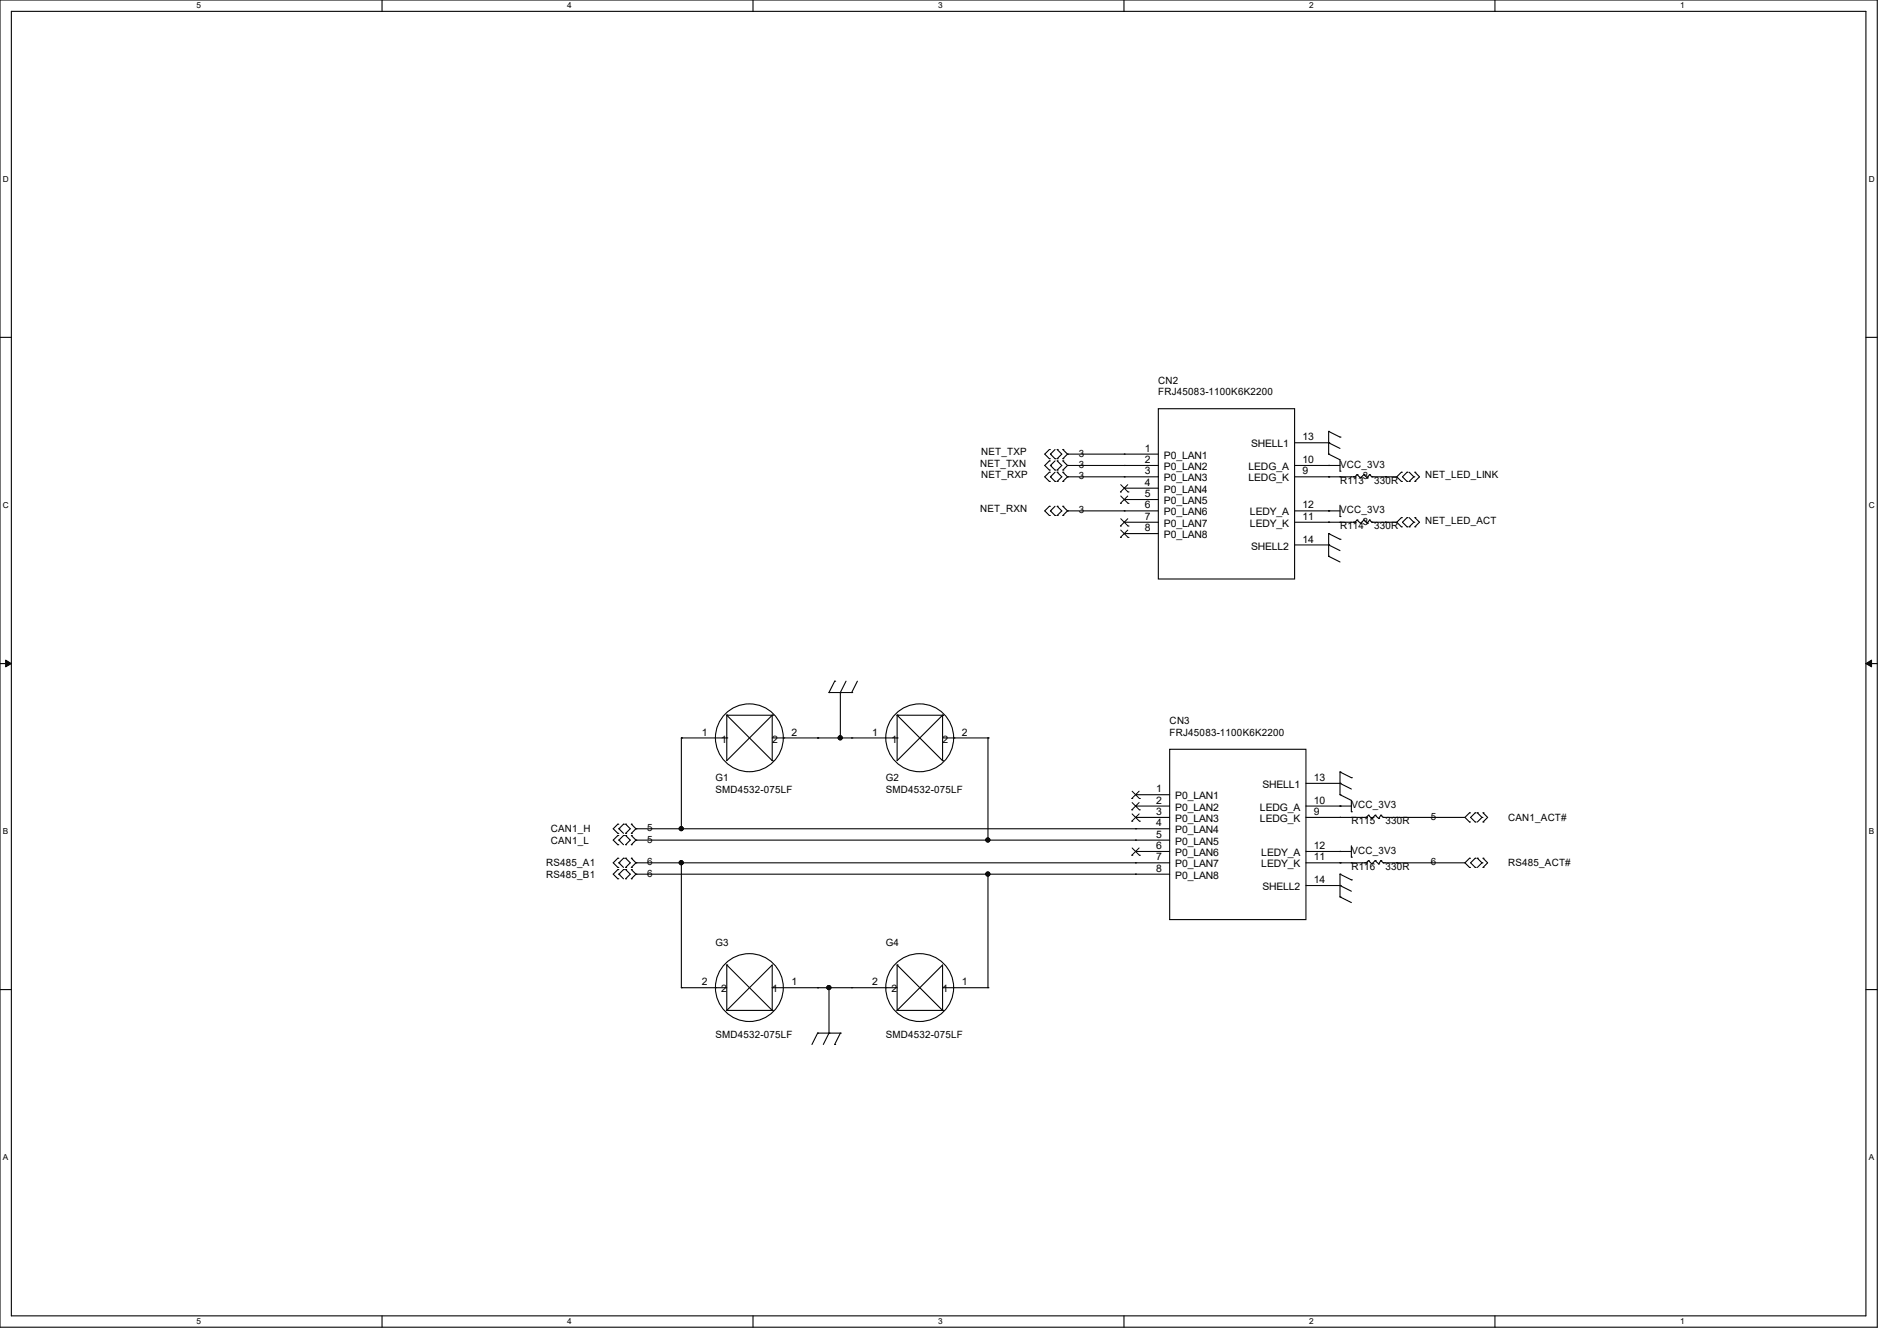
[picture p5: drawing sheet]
<svg xmlns="http://www.w3.org/2000/svg" width="297mm" height="210mm" viewBox="0 0 297 210" stroke-linecap="round" stroke-linejoin="round" font-family="sans-serif">
<path d="M0 0h293.9v207.9h-293.9zM1.8 1.8h290.3v204.3h-290.3z" fill="none" stroke="#000" stroke-width=".17"/>
<g fill="#fff">
<path d="M30.8 .2h.7v1.4h-.7z"/>
<path d="M30.8 206.2h.7v1.4h-.7z"/>
</g>
<path d="M59.8 0v1.8M59.8 206.1v1.8" fill="none" stroke="#000" stroke-width=".17"/>
<g fill="#fff">
<path d="M88.8 .2h.7v1.4h-.7z"/>
<path d="M88.8 206.2h.7v1.4h-.7z"/>
</g>
<path d="M117.9 0v1.8M117.9 206.1v1.8" fill="none" stroke="#000" stroke-width=".17"/>
<g fill="#fff">
<path d="M146.9 .2h.7v1.4h-.7z"/>
<path d="M146.9 206.2h.7v1.4h-.7z"/>
</g>
<path d="M176 0v1.8M176 206.1v1.8" fill="none" stroke="#000" stroke-width=".17"/>
<g fill="#fff">
<path d="M205 .2h.7v1.4h-.7z"/>
<path d="M205 206.2h.7v1.4h-.7z"/>
</g>
<path d="M234.1 0v1.8M234.1 206.1v1.8" fill="none" stroke="#000" stroke-width=".17"/>
<g fill="#fff">
<path d="M263.1 .2h.6v1.4h-.6z"/>
<path d="M263.1 206.2h.6v1.4h-.6z"/>
<path d="M.5 27.3h.9v1.4h-.9z"/>
<path d="M292.6 27.3h.9v1.4h-.9z"/>
<path d="M.5 78.4h.9v1.4h-.9z"/>
<path d="M292.6 78.4h.9v1.4h-.9z"/>
</g>
<path d="M0 52.8h1.8M292.1 52.8h1.8" fill="none" stroke="#000" stroke-width=".17"/>
<g fill="#fff">
<path d="M.5 129.5h.8v1.4h-.8z"/>
<path d="M292.6 129.5h.8v1.4h-.8z"/>
</g>
<path d="M0 103.9h1.8M292.1 103.9h1.8" fill="none" stroke="#000" stroke-width=".17"/>
<path d="M.9 103.4l.9 .5-.9 .5zM292.1 103.9l.9-.5v1z" fill="#000" stroke="#000" stroke-width=".16"/>
<g fill="#fff">
<path d="M.5 180.5h.8v1.4h-.8z"/>
<path d="M292.6 180.5h.8v1.4h-.8z"/>
</g>
<g fill="none" stroke="#000" stroke-width=".17">
<path d="M164.3 74h.1M164.3 75.4h.1M164.3 79.3h.1M164.3 70.4h.1M164.3 71.8h.1M164.3 72.2h.1M164.3 73.6h.1M164.3 70.4l-.7 .7 .7 .7M164.3 74l-.7 .7 .7 .7M164.3 79.3l-.7 .7 .7 .7M164.3 72.2l-.7 .7 .7 .7M164.5 74.7h.1"/>
<path d="M164.5 71.1h.1M164.5 72.9h.1M164.5 72.9l.7 .7M164.5 74.7l.7 .7M164.5 71.1l.7 .7M165.2 75.4h.1M165.2 71.8h.1M165.2 73.6h.1M165.2 74l-.7 .7M165.2 79.3l-.7 .7M165.2 72.2l-.7 .7M165.2 70.4l-.7 .7"/>
<path d="M165.5 75.4h.1M165.5 74h.1M165.5 79.3h.1M165.5 71.8h.1M165.5 70.4h.1M165.5 73.6h.1M165.5 72.2h.1M165.5 74l.7 .7-.7 .7M165.5 72.2l.7 .7-.7 .7M165.5 79.3l.7 .7-.7 .7M165.5 70.4l.7 .7-.7 .7M166.4 75.4h.1"/>
<path d="M166.4 74h.1M166.4 79.3h.1M166.4 71.8h.1M166.4 70.4h.1M166.4 73.6h.1M166.4 72.2h.1M166.4 74l.7 .7M166.4 79.3l.7 .7M166.4 70.4l.7 .7M166.4 72.2l.7 .7M167.1 71.1h.1M167.1 72.9h.1"/>
<path d="M167.1 74.7h.1M167.1 74.7h14.3M167.1 71.1h14.3M167.1 72.9h14.3M167.1 74.7l-.7 .7M167.1 71.1l-.7 .7M167.1 72.9l-.7 .7M176 71.1h.1M176 76.5h.1M176 78.2h.1M176 74.7h.1M176 72.9h.1"/>
<path d="M176 76.5h5.4M176 78.2h5.4M181.4 64h21.3v26.7h-21.3zM202.7 74.7h9.4M202.7 72.9h7.1M202.7 69.3h5.3M208 74.7h.1M208 72.9h.1M208 71.1h.1M208 67.6h.1M208 69.3h.1M208 71.1l1.8 .9v1.8"/>
<path d="M208 67.6v3.5M208 67.6l1.8 .9M208 69.3l1.8 .9M209.8 73.8h.1M209.8 68.5h.1M209.8 74.7h.1M209.8 79.1v1.8M211.9 74.7h.1M212.1 74.7h.1M212.5 74.3h.1M212.5 74.3l.5 .5M212.5 74.3l-.4 .4"/>
<path d="M213 74.8h.1M213.5 74.3h.1M213.5 74.3l.6 .5M213.5 74.3l-.5 .5M214.1 74.8h.1M214.4 74.3h.1M214.4 74.3l.4 .4M214.4 74.3l-.3 .5M214.8 74.7h.1M214.8 74.7h3.9M216.9 74.7h.1M218.7 74.7l.7 .7"/>
<path d="M219.4 75.4h.1M219.4 74h.1M219.4 74l-.7 .7M220.3 75.4h.1M220.3 74h.1M220.3 74l-.7 .7 .7 .7M220.6 75.4h.1M220.6 74l.8 .7M221.4 74.7h.1M221.4 74.7l-.8 .7M221.5 74h.1M221.5 75.4h.1"/>
<path d="M221.5 74l.7 .7-.7 .7M164.3 80.7h.1M164.5 80h.1M164.5 80l.7 .7M165.2 80.7h.1M165.5 80.7h.1M166.4 80.7h.1M167.1 80h.1M167.1 80h14.3M167.1 80l-.7 .7M176 81.8h.1M176 83.6h.1"/>
<path d="M176 80h.1M176 81.8h5.4M176 83.6h5.4M202.7 81.8h9.4M202.7 80h7.1M202.7 85.3h5.3M208 81.8h.1M208 80h.1M208 87.1h.1M208 83.6h.1M208 85.3h.1M208 87.1l1.8 .9"/>
<path d="M208 83.6v3.5M208 83.6l1.8 .9M208 85.3l1.8 .9M209.8 80.9h.1M209.8 84.5h.1M209.8 81.8h.1M211.9 81.8h.1M212.1 81.8h.1M212.5 81.4h.1M212.5 81.4l.5 .6M212.5 81.4l-.4 .4M213 82h.1"/>
<path d="M213.5 81.4h.1M213.5 81.4l.6 .6M213.5 81.4l-.5 .6M214.1 82h.1M214.4 81.4h.1M214.4 81.4l.4 .4M214.4 81.4l-.3 .6M214.8 81.8h.1M214.8 81.8h3.9M216.9 81.8h.1M218.7 81.8l.7 .7M219.4 82.5h.1"/>
<path d="M219.4 81.1h.1M219.4 81.1l-.7 .7M220.3 82.5h.1M220.3 81.1h.1M220.3 81.1l-.7 .7 .7 .7M220.6 82.5h.1M220.6 81.1l.8 .7M221.4 81.8h.1M221.4 81.8l-.8 .7M221.5 81.1h.1M221.5 82.5h.1M221.5 81.1l.7 .7-.7 .7"/>
<path d="M106.7 115.6h.1M106.7 115.6v14.2M106.7 115.6h7.1M113.8 112h.1M113.8 115.6h.1M113.8 112v7.1l7.1-7.1M113.8 112l7.1 7.1M113.8 112h7.1M120.9 112h.1M120.9 119.1h.1M120.9 115.6h19.6M120.9 112v7.1"/>
<path d="M122.7 115.6h.1M128 115.6h.1M129.8 108.5h.1M129.8 108.5h3.5M130.7 106.7h.1M130.7 106.7l-.9 1.8M131.6 108.5h.1M131.6 115.6h.1M131.6 108.5v7.1M132.5 106.7l-.9 1.8M133.3 108.5h.1M133.3 115.6h.1"/>
<path d="M134.2 106.7l-.9 1.8M140.5 112h.1M140.5 115.6h.1M140.5 112v7.1l7.1-7.1M140.5 112h7.1M140.5 112l7.1 7.1M147.6 112h.1M147.6 119.1h.1M147.6 115.6h7.1M147.6 112v7.1M149.4 115.6h.1M154.7 115.6h.1"/>
<path d="M154.7 115.6v16M183.1 117.3h21.4v26.7h-21.4zM96.7 130.5h.1M96.7 129.1h.1M96.7 132.3h.1M96.7 130.9h.1M96.7 135.8h.1M96.7 134.4h.1M96.7 137.6h.1M96.7 136.2h.1M96.7 129.1l-.7 .7 .7 .7M96.7 134.4l-.7 .7 .7 .7"/>
<path d="M96.7 130.9l-.7 .7 .7 .7M96.7 136.2l-.7 .7 .7 .7M96.9 129.8h.1M96.9 131.6h.1M96.9 135.1h.1M96.9 136.9h.1M96.9 129.8l.7 .7M96.9 131.6l.7 .7M96.9 135.1l.7 .7M96.9 136.9l.7 .7M97.6 129.1h.1M97.6 130.9h.1"/>
<path d="M97.6 134.4h.1M97.6 136.2h.1M97.6 130.9l-.7 .7M97.6 129.1l-.7 .7M97.6 136.2l-.7 .7M97.6 134.4l-.7 .7M98 129.1h.1M98 130.5h.1M98 130.9h.1M98 132.3h.1M98 134.4h.1M98 135.8h.1"/>
<path d="M98 136.2h.1M98 137.6h.1M98 136.2l.7 .7-.7 .7M98 129.1l.7 .7-.7 .7M98 130.9l.7 .7-.7 .7M98 134.4l.7 .7-.7 .7M98.8 129.1h.1M98.8 130.5h.1M98.8 130.9h.1M98.8 132.3h.1M98.8 134.4h.1M98.8 135.8h.1"/>
<path d="M98.8 136.2h.1M98.8 137.6h.1M98.8 129.1l.8 .7M98.8 130.9l.8 .7M98.8 134.4l.8 .7M98.8 136.2l.8 .7M99.6 135.1h.1M99.6 136.9h.1M99.6 129.8h.1M99.6 131.6h.1M99.6 135.1h83.5M99.6 136.9h83.5"/>
<path d="M99.6 129.8h83.5M99.6 131.6h83.5M99.6 135.1l-.8 .7M99.6 136.9l-.8 .7M99.6 129.8l-.8 .7M99.6 131.6l-.8 .7M106.7 129.8h.1M106.7 135.1h.1M106.7 135.1v19.6M154.7 131.6h.1M154.7 136.9h.1M154.7 136.9v17.8"/>
<path d="M177.8 124.5h.1M177.8 129.8h.1M177.8 131.6h.1M177.8 135.1h.1M177.8 136.9h.1M177.8 128h.1M177.8 133.3h.1M177.8 126.2h.1M177.8 128h5.3M177.8 126.2h5.3M177.8 133.3h5.3M177.8 124.5h5.3"/>
<path d="M204.5 135.1h9.4M204.5 128h9.4M204.5 126.2h7.1M204.5 133.3h7.1M204.5 122.7h5.3M204.5 138.7h5.3M209.8 128h.1M209.8 135.1h.1M209.8 126.2h.1M209.8 133.3h.1M209.8 136.9h.1M209.8 138.7h.1"/>
<path d="M209.8 124.5h.1M209.8 120.9h.1M209.8 122.7h.1M209.8 120.9v3.6M209.8 136.9v3.6M209.8 124.5l1.8 .8v1.8M209.8 136.9l1.8 .9M209.8 138.7l1.8 .9M209.8 120.9l1.8 .9M209.8 122.7l1.8 .9M211.6 127.1h.1M211.6 134.2h.1"/>
<path d="M211.6 137.8h.1M211.6 121.8h.1M211.6 128h.1M211.6 135.1h.1M211.6 132.5v1.7M213.7 128h.1M213.7 135.1h.1M213.9 128h.1M213.9 135.1h.1M214.2 127.7h.1M214.2 134.8h.1M214.2 127.7l.6 .5"/>
<path d="M214.2 127.7l-.3 .3M214.2 134.8l.6 .5M214.2 134.8l-.3 .3M214.8 128.2h.1M214.8 135.3h.1M215.3 127.7h.1M215.3 134.8h.1M215.3 127.7l.6 .5M215.3 127.7l-.5 .5M215.3 134.8l.6 .5M215.3 134.8l-.5 .5M215.9 128.2h.1"/>
<path d="M215.9 135.3h.1M216.2 127.7h.1M216.2 134.8h.1M216.2 127.7l.4 .3M216.2 127.7l-.3 .5M216.2 134.8l.4 .3M216.2 134.8l-.3 .5M216.6 128h.1M216.6 135.1h.1M216.6 135.1h12.8M216.6 128h12.8M218.7 135.1h.1"/>
<path d="M218.7 128h.1M229.4 128l.7 .7M229.4 135.1l.7 .7M230.1 127.3h.1M230.1 128.7h.1M230.1 134.4h.1M230.1 135.8h.1M230.1 127.3l-.7 .7M230.1 134.4l-.7 .7M231 127.3h.1M231 128.7h.1M231 134.4h.1"/>
<path d="M231 135.8h.1M231 127.3l-.7 .7 .7 .7M231 134.4l-.7 .7 .7 .7M231.3 127.3h.1M231.3 134.4h.1M231.3 127.3l.7 .7M231.3 134.4l.7 .7M232 128h.1M232 135.1h.1M232 128l-.7 .7M232 135.1l-.7 .7M232.2 128.7h.1"/>
<path d="M232.2 127.3h.1M232.2 135.8h.1M232.2 134.4h.1M232.2 127.3l.7 .7-.7 .7M232.2 134.4l.7 .7-.7 .7M0 155h1.8M106.7 154.7h.1M106.7 154.7h7.1M112 154.7h.1M113.8 158.2h.1M113.8 151.1h.1M113.8 158.2h7.1"/>
<path d="M113.8 151.1v7.1M113.8 158.2l7.1-7.1v7.1M113.8 151.1l7.1 7.1M120.9 158.2h.1M120.9 154.7h.1M120.9 154.7h19.6M128 154.7h.1M129.8 154.7h.1M129.8 154.7v7.1M133.3 154.7h.1M138.7 154.7h.1M140.5 158.2h.1"/>
<path d="M140.5 151.1h.1M140.5 158.2l7.1-7.1v7.1M140.5 151.1v7.1M140.5 151.1l7.1 7.1M140.5 158.2h7.1M147.6 158.2h.1M147.6 154.7h.1M147.6 154.7h7.1M154.7 154.7h.1M209.8 140.5h.1M209.8 140.5l1.8 .9M292.1 155h1.8"/>
<path d="M128 161.8h.1M128 161.8l-.9 1.8M128 161.8h3.6M129.8 161.8h.1M129.8 161.8l-.9 1.8M130.7 163.6h.1M131.6 161.8h.1M131.6 161.8l-.9 1.8"/>
<circle cx="117.3" cy="115.5" r="5.3"/>
<circle cx="144" cy="115.5" r="5.3"/>
<circle cx="117.3" cy="154.7" r="5.3"/>
<circle cx="144" cy="154.7" r="5.3"/>
</g>
<g fill="#000" stroke="#000" stroke-width=".17">
<circle cx="131.6" cy="115.5" r=".32"/>
<circle cx="106.7" cy="135.1" r=".32"/>
<circle cx="106.7" cy="129.8" r=".32"/>
<circle cx="154.7" cy="136.9" r=".32"/>
<circle cx="154.7" cy="131.6" r=".32"/>
<circle cx="129.8" cy="154.7" r=".32"/>
</g>
<g fill="none" stroke="#000" stroke-width=".16">
<path d="M175.4 77h.1M175.4 78.8h.1M175.5 75.9l1.1 1.1M175.5 77.7l1.1 1.1M176.6 75.9l-1.2 1.1M176.6 77.7l-1.2 1.1M176.6 77h.1M176.6 78.8h.1M175.4 82.4h.1M175.4 84.2h.1M175.5 81.2l1.1 1.2M175.5 83l1.1 1.2"/>
<path d="M176.6 81.2l-1.2 1.2M176.6 83l-1.2 1.2M176.6 82.4h.1M176.6 84.2h.1M177.2 125.1h.1M177.2 128.6h.1M177.2 133.9h.1M177.2 126.8h.1M177.2 123.9l1.2 1.2M177.2 127.5l1.2 1.1M177.2 132.8l1.2 1.1M177.2 125.7l1.2 1.1"/>
<path d="M178.4 123.9l-1.2 1.2M178.4 127.5l-1.2 1.1M178.4 132.8l-1.2 1.1M178.4 125.7l-1.2 1.1M178.4 125.1h.1M178.4 128.6h.1M178.4 133.9h.1M178.4 126.8h.1"/>
</g>
<g font-size="1.6">
<text x="181.4" y="61.9">FRJ45083-1100K6K2200</text>
<text x="181.4" y="60.1">CN2</text>
<text x="153.6" y="71.3">NET_TXP</text>
<text x="168.9" y="71.5">3</text>
<text x="179.2" y="70.7">1</text>
<text x="182.2" y="71.8">P0_LAN1</text>
<text x="195.9" y="70.1">SHELL1</text>
<text x="203.9" y="69">13</text>
<text x="153.5" y="73.1">NET_TXN</text>
<text x="153.6" y="74.9">NET_RXP</text>
<text x="168.9" y="75.1">3</text>
<text x="168.9" y="73.3">3</text>
<text x="179.2" y="76.1">4</text>
<text x="179.2" y="77.9">5</text>
<text x="179.2" y="74.3">3</text>
<text x="179.2" y="72.5">2</text>
<text x="182.2" y="77.2">P0_LAN4</text>
<text x="182.2" y="75.4">P0_LAN3</text>
<text x="182.2" y="73.6">P0_LAN2</text>
<text x="195.5" y="73.6">LEDG_A</text>
<text x="195.5" y="75.4">LEDG_K</text>
<text x="203.9" y="72.5">10</text>
<text x="203.9" y="74.3">9</text>
<text x="209.8" y="73.3">VCC_3V3</text>
<text x="209.8" y="75.8">R113</text>
<text x="213.4" y="75.1">3</text>
<text x="215.1" y="75.8">330R</text>
<text x="223.1" y="74.9">NET_LED_LINK</text>
<text x="153.5" y="80.2">NET_RXN</text>
<text x="168.9" y="80.4">3</text>
<text x="179.2" y="81.4">7</text>
<text x="179.2" y="83.2">8</text>
<text x="179.2" y="79.6">6</text>
<text x="182.2" y="79">P0_LAN5</text>
<text x="182.2" y="82.5">P0_LAN7</text>
<text x="182.2" y="80.7">P0_LAN6</text>
<text x="195.7" y="82.5">LEDY_K</text>
<text x="195.7" y="80.7">LEDY_A</text>
<text x="203.9" y="81.4">11</text>
<text x="203.9" y="79.6">12</text>
<text x="209.8" y="80.4">VCC_3V3</text>
<text x="209.8" y="82.9">R114</text>
<text x="213.4" y="82.2">3</text>
<text x="215.1" y="82.9">330R</text>
<text x="223.1" y="82">NET_LED_ACT</text>
<text x="182.2" y="84.3">P0_LAN8</text>
<text x="195.9" y="86.1">SHELL2</text>
<text x="203.9" y="85">14</text>
<text x="183.1" y="113.5">CN3</text>
<text x="109.9" y="115.2">1</text>
<text x="112.9" y="116.3">1</text>
<text x="120.9" y="116.3">2</text>
<text x="123.9" y="115.2">2</text>
<text x="136.6" y="115.2">1</text>
<text x="139.6" y="116.3">1</text>
<text x="147.6" y="116.3">2</text>
<text x="150.6" y="115.2">2</text>
<text x="183.1" y="115.2">FRJ45083-1100K6K2200</text>
<text x="112" y="122.3">G1</text>
<text x="112" y="124.1">SMD4532-075LF</text>
<text x="138.7" y="122.3">G2</text>
<text x="138.7" y="124.1">SMD4532-075LF</text>
<text x="181" y="124.1">1</text>
<text x="181" y="125.9">2</text>
<text x="184" y="125.2">P0_LAN1</text>
<text x="197.7" y="123.4">SHELL1</text>
<text x="205.7" y="122.3">13</text>
<text x="205.7" y="125.9">10</text>
<text x="86.2" y="130.3">CAN1_H</text>
<text x="101.3" y="130.2">5</text>
<text x="101.3" y="131.9">5</text>
<text x="181" y="129.4">4</text>
<text x="181" y="131.2">5</text>
<text x="181" y="127.6">3</text>
<text x="184" y="130.5">P0_LAN4</text>
<text x="184" y="128.7">P0_LAN3</text>
<text x="184" y="127">P0_LAN2</text>
<text x="197.3" y="127">LEDG_A</text>
<text x="197.3" y="128.7">LEDG_K</text>
<text x="205.7" y="127.6">9</text>
<text x="211.6" y="126.6">VCC_3V3</text>
<text x="211.6" y="129.1">R115</text>
<text x="216.9" y="129.1">330R</text>
<text x="224" y="128.4">5</text>
<text x="236.1" y="128.6">CAN1_ACT#</text>
<text x="85.5" y="135.7">RS485_A1</text>
<text x="85.5" y="137.5">RS485_B1</text>
<text x="86.2" y="132.1">CAN1_L</text>
<text x="101.3" y="135.5">6</text>
<text x="101.3" y="137.3">6</text>
<text x="181" y="134.7">7</text>
<text x="181" y="136.5">8</text>
<text x="181" y="133">6</text>
<text x="184" y="132.3">P0_LAN5</text>
<text x="184" y="135.8">P0_LAN7</text>
<text x="184" y="137.6">P0_LAN8</text>
<text x="184" y="134.1">P0_LAN6</text>
<text x="197.5" y="135.8">LEDY_K</text>
<text x="197.5" y="134.1">LEDY_A</text>
<text x="205.7" y="134.7">11</text>
<text x="205.7" y="133">12</text>
<text x="211.6" y="133.7">VCC_3V3</text>
<text x="211.6" y="136.2">R116</text>
<text x="216.9" y="136.2">330R</text>
<text x="224" y="135.5">6</text>
<text x="236.1" y="135.7">RS485_ACT#</text>
<text x="197.7" y="139.4">SHELL2</text>
<text x="205.7" y="138.3">14</text>
<text x="112" y="148.1">G3</text>
<text x="138.7" y="148.1">G4</text>
<text x="109.9" y="154.3">2</text>
<text x="112.9" y="155.4">2</text>
<text x="120.9" y="155.4">1</text>
<text x="123.9" y="154.3">1</text>
<text x="136.6" y="154.3">2</text>
<text x="139.6" y="155.4">2</text>
<text x="147.6" y="155.4">1</text>
<text x="150.6" y="154.3">1</text>
<text x="112" y="162.5">SMD4532-075LF</text>
<text x="138.7" y="162.5">SMD4532-075LF</text>
</g>
<g font-size="1.3">
<text x="30.8" y="1.3">5</text>
<text x="88.8" y="1.3">4</text>
<text x="146.9" y="1.3">3</text>
<text x="205" y="1.3">2</text>
<text x="263.1" y="1.3">1</text>
<text x=".5" y="28.4">D</text>
<text x="292.6" y="28.4">D</text>
<text x=".5" y="79.5">C</text>
<text x="292.6" y="79.5">C</text>
<text x=".5" y="130.6">B</text>
<text x="292.6" y="130.6">B</text>
<text x=".5" y="181.7">A</text>
<text x="292.6" y="181.7">A</text>
<text x="30.8" y="207.4">5</text>
<text x="88.8" y="207.4">4</text>
<text x="146.9" y="207.4">3</text>
<text x="205" y="207.4">2</text>
<text x="263.1" y="207.4">1</text>
</g>
</svg>
